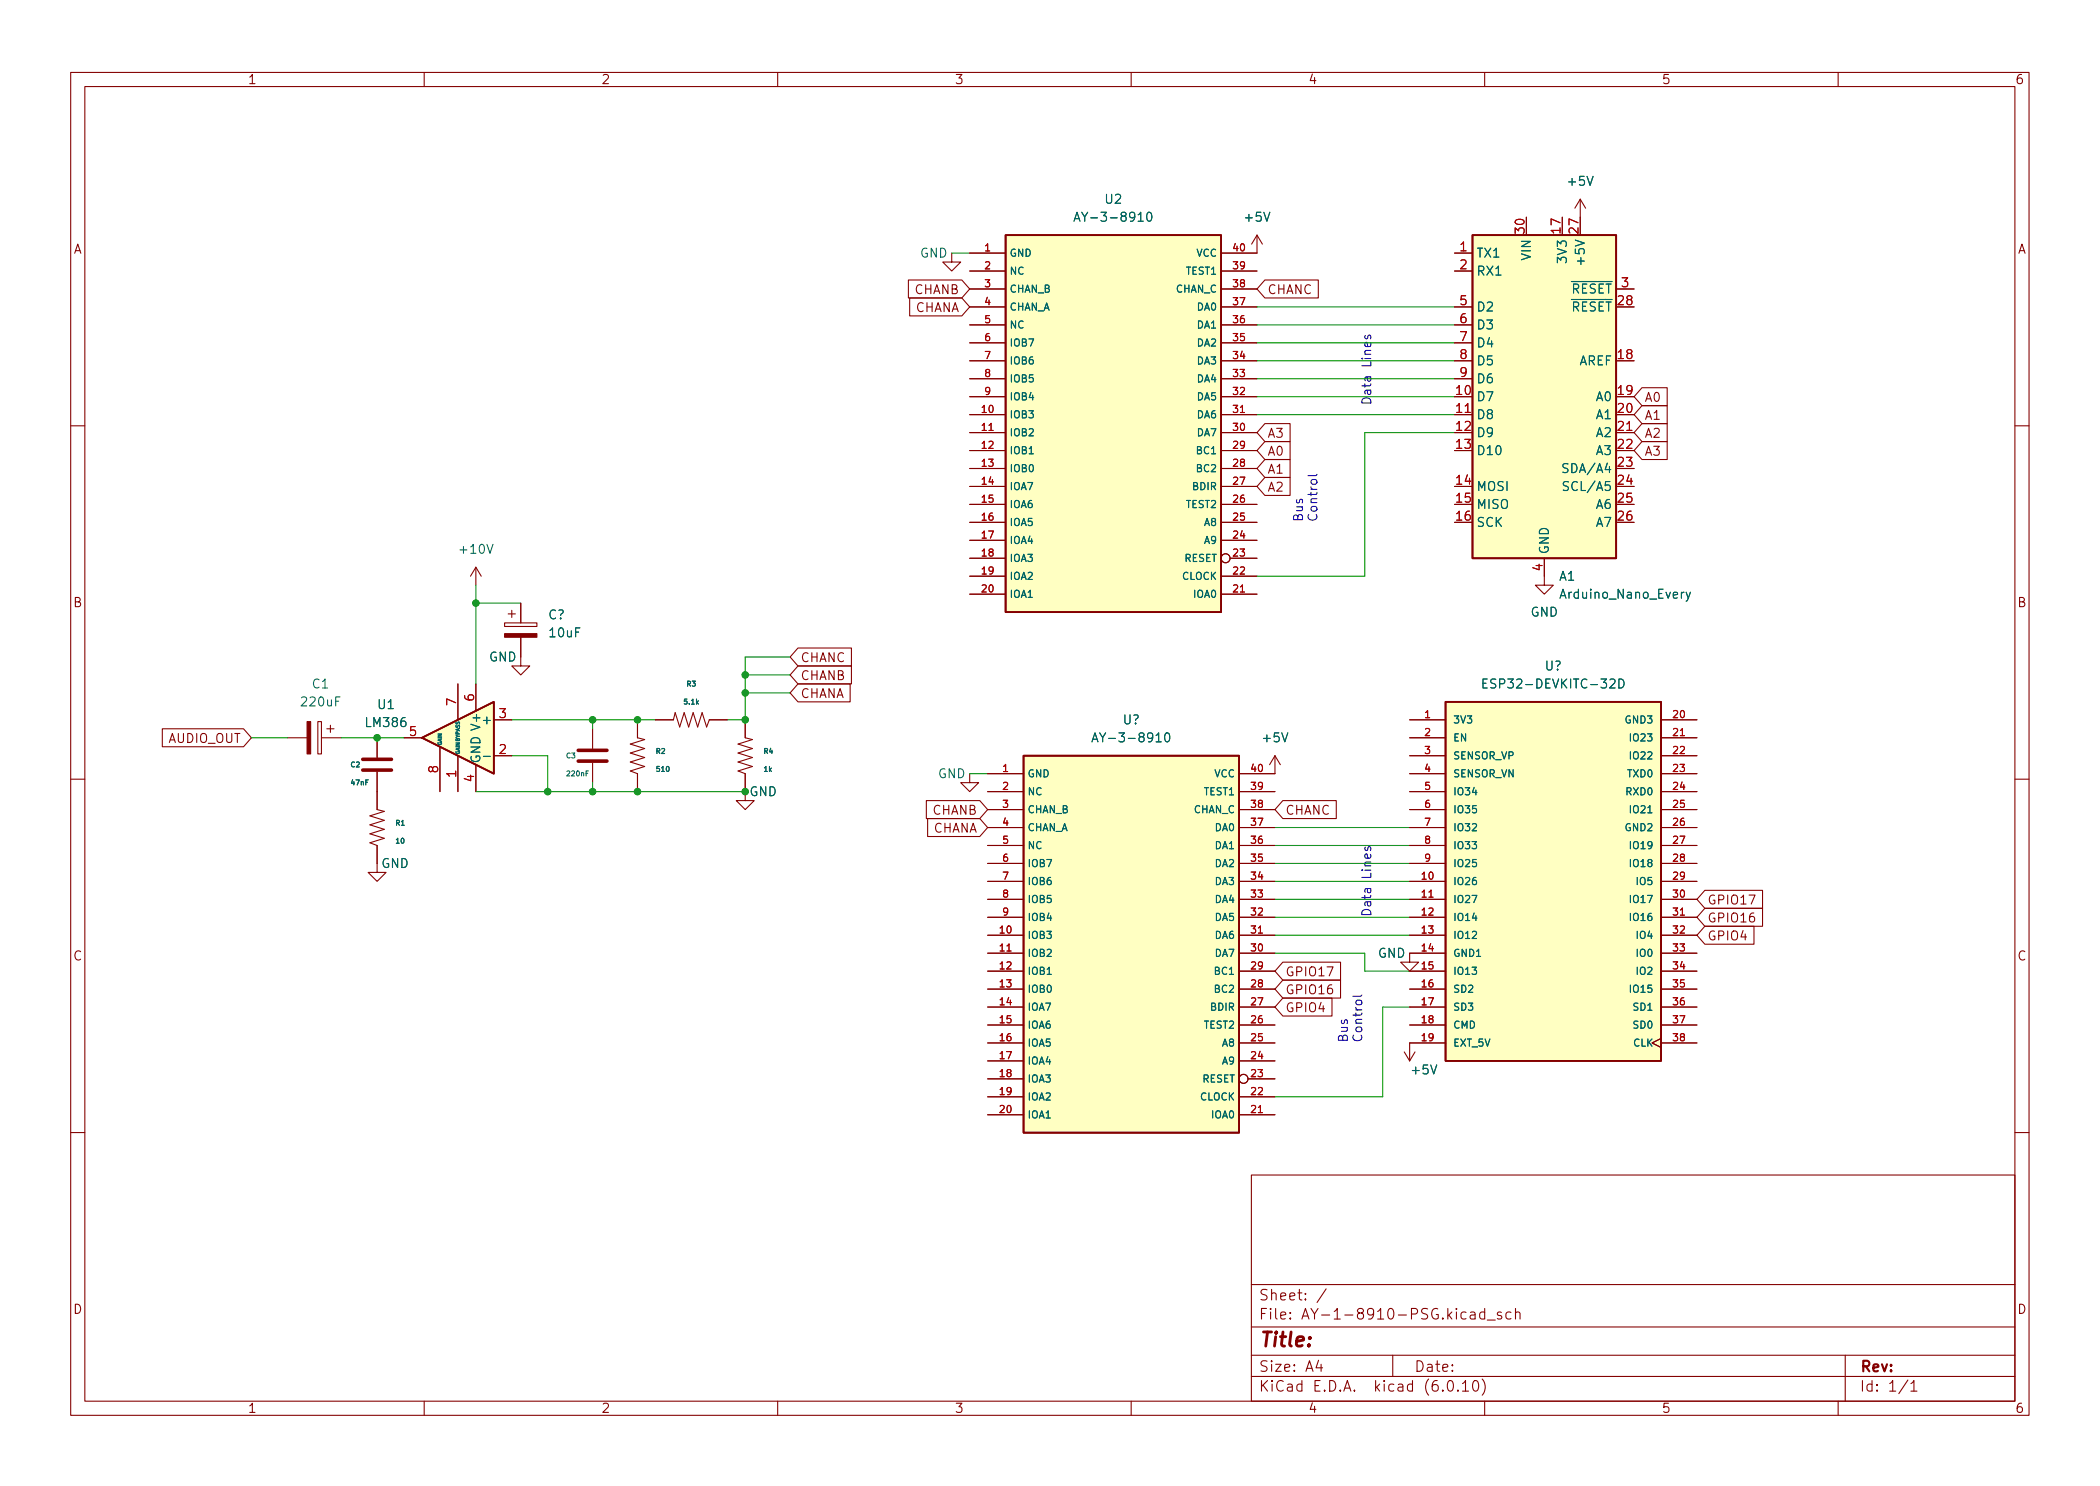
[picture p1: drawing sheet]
<svg xmlns="http://www.w3.org/2000/svg" width="297mm" height="210mm" viewBox="0 0 297 210" stroke-linecap="round" stroke-linejoin="round" font-family="sans-serif">
<g fill="none" stroke="#840000" stroke-width=".15">
<path d="M10 10.2h277v190.1h-277zM12 12.2h273v186.1h-273zM60 10.2v2M110 10.2v2M160 10.2v2M210 10.2v2M260 10.2v2M128.5 39.6h7.5l1.2 1.3-1.2 1.3h-7.5zM134.6 35.8v1.3h1.3l-1.3 1.2-1.3-1.2h1.3M137.2 35.8h5M137.2 38.3h5M172.7 38.3h5.1"/>
<path d="M177.8 33.3v2.5h-5.1M177.8 33.3l-.8 1.2M177.8 33.3l.8 1.2M178.9 39.6h7.6v2.6h-7.6l-1.1-1.3zM205.7 35.8h2.6M205.7 38.3h2.6M223.5 28.2l-.7 1.3M223.5 28.2v2.5M223.5 28.2l.8 1.3M128.7 42.2h7.3l1.2 1.2-1.2 1.3h-7.3zM137.2 58.7h5M137.2 40.9h5"/>
<path d="M137.2 56.1h5M137.2 53.6h5M137.2 51h5M137.2 48.5h5M137.2 46h5M137.2 43.4h5M172.7 58.7h5.1M172.7 40.9h5.1M172.7 56.1h5.1M172.7 53.6h5.1M172.7 51h5.1M172.7 48.5h5.1"/>
<path d="M172.7 46h5.1M172.7 43.4h5.1M178.9 59.9h3.6v2.6h-3.6l-1.1-1.3zM205.7 58.7h2.6M205.7 53.6h2.6M205.7 51h2.6M205.7 48.5h2.6M205.7 46h2.6M205.7 43.4h2.6M228.6 40.9h2.5M232.3 59.9h3.5v2.6h-3.5l-1.2-1.3zM232.3 57.4h3.5v2.5h-3.5l-1.2-1.2z"/>
<path d="M232.3 54.9h3.5v2.5h-3.5l-1.2-1.3zM10 60.2h2M137.2 61.2h5M137.2 63.7h5M137.2 66.3h5M137.2 68.8h5M137.2 71.4h5M137.2 73.9h5M137.2 76.4h5M137.2 79h5M172.7 61.2h5.1M172.7 63.7h5.1"/>
<path d="M172.7 66.3h5.1M172.7 68.8h5.1M172.7 71.4h5.1M172.7 73.9h5.1M172.7 76.4h5.1M174 79h3.8M178.9 62.5h3.6v2.5h-3.6l-1.1-1.3zM178.9 67.6h3.6v2.5h-3.6l-1.1-1.3zM178.9 65h3.6v2.6h-3.6l-1.1-1.3zM218.4 79v3.8h1.3l-1.3 1.3-1.2-1.3h1.2M228.6 61.2h2.5M232.3 62.5h3.5v2.5h-3.5l-1.2-1.3z"/>
<path d="M285 60.2h2M64.8 96.8v5M67.3 80.3l-.8 1.2M67.3 80.3v2.5M67.3 96.8v3.8M67.3 80.3l.8 1.2M71.4 88.1h4.5v.5h-4.5zM71.9 86.9h1M72.4 86.4v1M73.7 90.2v4h1.2l-1.2 1.3-1.3-1.3h1.3M73.7 85.3v2.8M112.9 94.2h7.5v2.6h-7.5l-1.1-1.3z"/>
<path d="M112.9 96.8h7.3v2.5h-7.3l-1.1-1.3zM112.9 91.7h7.5v2.5h-7.5l-1.1-1.2zM137.2 81.5h5M137.2 84.1h5M172.7 81.5h5.1M172.7 84.1h5.1M10 110.2h2M23 103.1h11.4l1.2 1.3-1.2 1.3h-11.4zM40.6 104.4h2.8M45 102.1h.5v4.6h-.5zM45.5 104.4h2.8M46.2 103.1h1"/>
<path d="M46.7 102.6v1M53.3 109.2v5.3l1.1 .3-2.1 .6 2.1 .7-2.1 .6 2.1 .6-2.1 .7 2.1 .6-2.1 .6 1 .4v3.8h1.3l-1.3 1.3-1.2-1.3h1.2M53.3 104.4v2.8M57.1 104.4h2.6M62.2 105.7v6.3M64.8 106.9v5.1M67.3 108.2v3.8M69.8 101.8h2.6M69.8 106.9h2.6M83.8 103.1v2.8M83.8 107.9v2.8M90.2 101.8v2.6l1 .2-2 .7 2 .6-2 .6 2 .7-2 .6 2 .7-2 .6 1 .4v2.5"/>
<path d="M92.7 101.8h2.5l.3-1 .6 2.1 .7-2.1 .6 2.1 .6-2.1 .7 2.1 .6-2.1 .6 2.1 .4-1.1h2.6M105.4 101.8v2.6l1 .2-2 .7 2 .6-2 .6 2 .7-2 .6 2 .7-2 .6 1 .4v3.8h1.3l-1.3 1.2-1.3-1.2h1.3M131 113.3h7.6l1.1 1.2-1.1 1.3h-7.6zM131.2 115.8h7.4l1.1 1.3-1.1 1.3h-7.4zM137.2 109.5v1.2h1.2l-1.2 1.3-1.3-1.3h1.3M139.7 109.5h5.1M139.7 112h5.1M139.7 114.5h5.1M139.7 117.1h5.1M139.7 119.6h5.1M175.3 112h5M175.3 114.5h5"/>
<path d="M175.3 117.1h5M175.3 119.6h5M180.3 106.9v2.6h-5M180.3 106.9l-.7 1.3M180.3 106.9l.8 1.3M181.5 113.3h7.5v2.5h-7.5l-1.2-1.3zM199.4 101.8h5.1M199.4 104.4h5.1M199.4 106.9h5.1M199.4 109.5h5.1M199.4 112h5.1M199.4 114.5h5.1"/>
<path d="M199.4 117.1h5.1M199.4 119.6h5.1M234.9 101.8h5.1M234.9 104.4h5.1M234.9 106.9h5.1M234.9 109.5h5.1M234.9 112h5.1M234.9 114.5h5.1M234.9 117.1h5.1M234.9 119.6h5.1M285 110.2h2M139.7 124.7h5.1"/>
<path d="M139.7 127.2h5.1M139.7 129.8h5.1M139.7 132.3h5.1M139.7 134.9h5.1M139.7 137.4h5.1M139.7 139.9h5.1M139.7 122.2h5.1M175.3 124.7h5M175.3 127.2h5M175.3 129.8h5M175.3 132.3h5M175.3 134.9h5"/>
<path d="M175.3 137.4h5M175.3 139.9h5M175.3 122.2h5M181.5 138.7h8.1v2.5h-8.1l-1.2-1.3zM181.5 136.1h8.1v2.6h-8.1l-1.2-1.3zM199.4 124.7h5.1M199.4 127.2h5.1M199.4 129.8h5.1M199.4 132.3h5.1M199.4 137.4h5.1M199.4 139.9h5.1M199.4 122.2h5.1"/>
<path d="M204.5 134.9h-5.1v1.2h1.3l-1.3 1.3-1.3-1.3h1.3M234.9 124.7h5.1M234.9 127.2h5.1M234.9 129.8h5.1M234.9 132.3h5.1M234.9 134.9h5.1M234.9 137.4h5.1M234.9 139.9h5.1M234.9 122.2h5.1M241.1 131.1h7v2.5h-7l-1.1-1.3zM241.1 128.5h8.2v2.6h-8.2l-1.1-1.3zM241.1 126h8.2v2.5h-8.2l-1.1-1.3z"/>
<path d="M139.7 142.5h5.1M139.7 145h5.1M139.7 147.6h5.1M139.7 150.1h5.1M139.7 152.6h5.1M139.7 155.2h5.1M139.7 157.7h5.1M175.3 142.5h5M175.3 145h5M175.3 147.6h5M175.3 150.1h5M175.3 155.2h5"/>
<path d="M175.3 157.7h5M176.5 152.6h3.8M181.5 141.2h6.9v2.6h-6.9l-1.2-1.3zM198.6 148.8l.8 1.3M199.4 142.5h5.1M199.4 145h5.1M200.2 148.8l-.8 1.3M204.5 147.6h-5.1v2.5M234.9 146.9l-1.2 .7 1.2 .6M234.9 142.5h5.1M234.9 145h5.1M234.9 147.6h5.1"/>
<path d="M10 160.2h2M177 166.3h108v32h-108zM285 160.2h2M60 198.3v2M110 198.3v2M160 198.3v2M177 194.8h108M177 191.8h108M177 187.8h108M177 181.8h108M186.5 192.5l-.4 1h1M186.9 193v1"/>
<path d="M187.6 182.4l-1.3 1.9M197 191.8v3M204.9 195.4a.36 .36 0 0 1 .6 .2 .77 .77 0 0 1-.4 1.2 1 1 0 0 1-.2-1.4zM206.2 196.7l.1 .1h-.1h-.1l.1-.1v.1M206.9 195.8l.4-.5v1.5M206.9 196.8h.8M208 185.7l.1-.1 .5 .1v.9M208.5 195.4a.36 .36 0 0 1 .6 .2 .77 .77 0 0 1-.5 1.2 1 1 0 0 1-.1-1.4zM208.6 186l-.5 .1a.29 .29 0 0 0-.2 .2 .29 .29 0 0 0 .2 .3h.5M209.6 195.1a1.72 1.72 0 0 1 0 2.3M210 198.3v2M210 185.7l-.4-.1-.3 .3v.4l.1 .3h.2h.4"/>
<path d="M210 185.1v1.5M210.4 186.8h1.1M212.4 185.7l-.4-.1-.2 .2 .1 .3 .5 .1v.1v.3h-.2h-.4M213.7 185.7l-.4-.1-.3 .3v.4l.1 .3h.2h.4M214.4 185.8a.37 .37 0 0 1 .6 0v.8M214.4 185.1v1.5M260 198.3v2M261 191.8v6.5M269.9 195.3l-1.3 1.9M270.3 195.8l.4-.5v1.5M270.3 196.8h.9"/>
<circle cx="173.4" cy="79" r=".63"/>
<circle cx="175.9" cy="152.6" r=".63"/>
</g>
<g fill="#840000" stroke="#840000" stroke-width=".15">
<path d="M71.4 89.7h4.5v.5h-4.5z"/>
<path d="M43.4 102.1h.5v4.6h-.5z"/>
</g>
<g fill="#ffffc2" stroke="#ffffc2" stroke-width=".14">
<path d="M204.5 99.3h30.4v50.8h-30.4z"/>
<path d="M142.2 33.3h30.5v53.3h-30.5z"/>
<path d="M59.7 104.4l10.1-5.1v10.2z"/>
<path d="M144.8 106.9h30.5v53.4h-30.5z"/>
<path d="M208.3 33.3h20.3v45.7h-20.3z"/>
</g>
<path d="M142.2 33.3h30.5v53.3h-30.5zM208.3 33.3h20.3v45.7h-20.3zM204.5 99.3h30.4v50.8h-30.4zM59.7 104.4l10.1-5.1v10.2zM144.8 106.9h30.5v53.4h-30.5z" fill="none" stroke="#840000" stroke-width=".25"/>
<g fill="none" stroke="#006464" stroke-width=".15">
<path d="M151.9 31.3l.4-1.3 .5 1.3M152 30.9h.6M162.3 30.2l.2-.2a.69 .69 0 0 1 .3 1.2l-.2 .1a.69 .69 0 0 1-.3-1.1zM221.8 65.7l-.5-.1-.2 .1v.4l.6 .2 .1 .3-.3 .3-.4-.1M221.8 68.2l-.4-.1-.2 .2v.3l.5 .3 .1 .3-.2 .2-.5-.1M209.8 96.7h.4M210.4 96.1h-.6v1.2h.6M229 96.1a.64 .64 0 0 1 .7 .6 .64 .64 0 0 1-.7 .6zM238.5 83.8l.3 .8M239.1 83.8l-.4 1.1-.2 .2M68.4 107h.9M154.5 105l.4-1.3 .4 1.3"/>
<path d="M154.6 104.6h.6M164.9 103.8l.1-.1a.69 .69 0 0 1 .3 1.1l-.1 .2a.69 .69 0 0 1-.3-1.2z"/>
</g>
<path d="M51.3 109h4.1M51.3 107.4h4.1M81.8 107.7h4.1M81.8 106.2h4.1" fill="none" stroke="#840000" stroke-width=".51"/>
<path d="M193.1 47.5v.3l.1 .1h.2l.1-.4h.3v.4M186.3 67.1l-.2 .2h-1.1M193.1 119.9v.3l.1 .1h.2l.1-.4h.3v.4M192.6 140.8l-.2 .2h-1" fill="none" stroke="#0000c2" stroke-width=".15"/>
<g fill="none" stroke="#009600" stroke-width=".15">
<path d="M134.6 35.8h2.6M177.8 46h27.9M177.8 48.5h27.9M177.8 43.4h27.9M177.8 53.6h27.9M177.8 51h27.9M177.8 58.7h27.9M177.8 56.1h27.9M205.7 61.2h-12.7v20.3h-15.2M67.3 85.3h6.4M67.3 82.8v14M105.4 98h6.4"/>
<path d="M105.4 95.5h6.4M111.8 93h-6.4v8.8h-2.5M35.6 104.4h5M48.3 104.4h8.8M67.3 112h38.1M72.4 101.8h20.3M72.4 106.9h5.1v5.1M83.8 101.8v1.3M83.8 110.7v1.3M137.2 109.5h2.5M180.3 119.6h19.1M180.3 117.1h19.1"/>
<path d="M180.3 132.3h19.1M180.3 129.8h19.1M180.3 134.9h12.7v2.5h6.4M180.3 127.2h19.1M180.3 124.7h19.1M180.3 122.2h19.1M199.4 142.5h-3.8v12.7h-15.3"/>
</g>
<g fill="#009600" stroke="#009600" stroke-width=".15">
<circle cx="67.3" cy="85.3" r=".46"/>
<circle cx="77.5" cy="112" r=".46"/>
<circle cx="83.8" cy="112" r=".46"/>
<circle cx="90.2" cy="112" r=".46"/>
<circle cx="53.3" cy="104.4" r=".46"/>
<circle cx="105.4" cy="112" r=".46"/>
<circle cx="83.8" cy="101.8" r=".46"/>
<circle cx="90.2" cy="101.8" r=".46"/>
<circle cx="105.4" cy="98" r=".46"/>
<circle cx="105.4" cy="95.5" r=".46"/>
<circle cx="105.4" cy="101.8" r=".46"/>
</g>
<text font-size="2.8" fill="#840000" x="178" y="190.6">Title:</text>
<g font-size="2.1" fill="#840000">
<text x="178" y="184">Sheet: /</text>
<text x="178" y="186.7">File: AY-1-8910-PSG.kicad_sch</text>
<text x="178" y="196.9">KiCad E.D.A. kicad (6.0.10)</text>
<text x="178" y="194.1">Size: A4</text>
<text x="200" y="194.1">Date:</text>
<text x="263" y="194.1">Rev:</text>
<text x="263" y="196.9">Id: 1/1</text>
</g>
<g font-size="1.8" fill="#840000">
<text x="35" y="11.9">1</text>
<text x="85" y="11.9">2</text>
<text x="135" y="11.9">3</text>
<text x="185" y="11.9">4</text>
<text x="235" y="11.9">5</text>
<text x="285" y="11.9">6</text>
<text x="10.3" y="35.9">A</text>
<text x="285.3" y="35.9">A</text>
<text x="129.3" y="41.6">CHANB</text>
<text x="179.2" y="41.6">CHANC</text>
<text x="129.3" y="44.2">CHANA</text>
<text x="232.6" y="59.4">A1</text>
<text x="232.6" y="56.9">A0</text>
<text x="179.2" y="61.9">A3</text>
<text x="179.2" y="64.5">A0</text>
<text x="232.6" y="64.5">A3</text>
<text x="232.6" y="61.9">A2</text>
<text x="179.2" y="69.6">A2</text>
<text x="179.2" y="67">A1</text>
<text x="10.3" y="85.9">B</text>
<text x="285.3" y="85.9">B</text>
<text x="113.2" y="93.7">CHANC</text>
<text x="113.2" y="96.2">CHANB</text>
<text x="113.2" y="98.8">CHANA</text>
<text x="23.7" y="105.1">AUDIO_OUT</text>
<text x="131.9" y="117.8">CHANA</text>
<text x="131.9" y="115.3">CHANB</text>
<text x="181.8" y="115.3">CHANC</text>
<text x="241.5" y="130.5">GPIO16</text>
<text x="241.5" y="128">GPIO17</text>
<text x="10.3" y="135.9">C</text>
<text x="241.5" y="133.1">GPIO4</text>
<text x="285.3" y="135.9">C</text>
<text x="181.8" y="140.7">GPIO16</text>
<text x="181.8" y="138.1">GPIO17</text>
<text x="181.8" y="143.2">GPIO4</text>
<text x="10.3" y="185.9">D</text>
<text x="285.3" y="185.9">D</text>
<text x="35" y="199.9">1</text>
<text x="85" y="199.9">2</text>
<text x="135" y="199.9">3</text>
<text x="185" y="199.9">4</text>
<text x="235" y="199.9">5</text>
<text x="285" y="199.9">6</text>
</g>
<g font-size="1.8" fill="#006464">
<text x="156.3" y="28.8">U2</text>
<text x="221.9" y="26.3">+5V</text>
<text x="153.2" y="31.4">AY-3-8910</text>
<text x="176.2" y="31.4">+5V</text>
<text x="130.1" y="36.4">GND</text>
<text x="208.8" y="36.4">TX1</text>
<text x="208.8" y="39">RX1</text>
<text x="216.5" y="36.7" transform="rotate(-90 216.5 36.7)">VIN</text>
<text x="220.8" y="41.5">~{RESET}</text>
<text x="221.6" y="36.9" transform="rotate(-90 221.6 36.9)">3V3</text>
<text x="224.2" y="37" transform="rotate(-90 224.2 37)">+5V</text>
<text x="208.8" y="44.1">D2</text>
<text x="208.8" y="46.6">D3</text>
<text x="220.8" y="44.1">~{RESET}</text>
<text x="208.8" y="49.1">D4</text>
<text x="208.8" y="51.7">D5</text>
<text x="223.3" y="51.7">AREF</text>
<text x="208.8" y="56.8">D7</text>
<text x="208.8" y="59.3">D8</text>
<text x="208.8" y="54.2">D6</text>
<text x="225.8" y="56.8">A0</text>
<text x="225.8" y="59.3">A1</text>
<text x="208.8" y="61.8">D9</text>
<text x="208.8" y="64.4">D10</text>
<text x="225.8" y="61.8">A2</text>
<text x="225.8" y="64.4">A3</text>
<text x="208.8" y="69.5">MOSI</text>
<text x="221.6" y="66.9">SDA/A4</text>
<text x="221.8" y="69.5">SCL/A5</text>
<text x="208.8" y="72">MISO</text>
<text x="208.8" y="74.5">SCK</text>
<text x="225.8" y="72">A6</text>
<text x="225.8" y="74.5">A7</text>
<text x="65.2" y="78.4">+10V</text>
<text x="219.1" y="78.5" transform="rotate(-90 219.1 78.5)">GND</text>
<text x="220.6" y="82.2">A1</text>
<text x="77.5" y="87.6">C?</text>
<text x="216.5" y="87.2">GND</text>
<text x="220.9" y="84.7">Arduino_Nano_Every</text>
<text x="69.2" y="93.6">GND</text>
<text x="77.8" y="90.2">10uF</text>
<text x="218.5" y="94.9">U?</text>
<text x="42.8" y="99.9">220uF</text>
<text x="44.2" y="97.4">C1</text>
<text x="53.5" y="100.3">U1</text>
<text x="210.9" y="97.4">ESP32-DEVKITC-32D</text>
<text x="51.9" y="102.9">LM386</text>
<text x="68.7" y="102.5">+</text>
<text x="155.7" y="105">AY-3-8910</text>
<text x="158.8" y="102.5">U?</text>
<text x="178.7" y="105">+5V</text>
<text x="67.9" y="108.1" transform="rotate(-90 67.9 108.1)">GND V+</text>
<text x="106" y="112.6">GND</text>
<text x="132.7" y="110.1">GND</text>
<text x="53.9" y="122.8">GND</text>
<text x="194.9" y="135.5">GND</text>
<text x="199.8" y="152">+5V</text>
</g>
<g font-size="1.8" fill="#a90000">
<text x="206.5" y="35.6">1</text>
<text x="215.6" y="33" transform="rotate(-90 215.6 33)">30</text>
<text x="220.7" y="33" transform="rotate(-90 220.7 33)">17</text>
<text x="223.3" y="33" transform="rotate(-90 223.3 33)">27</text>
<text x="206.5" y="38.1">2</text>
<text x="229.4" y="40.6">3</text>
<text x="206.5" y="43.2">5</text>
<text x="206.5" y="45.7">6</text>
<text x="228.9" y="43.2">28</text>
<text x="206.5" y="48.3">7</text>
<text x="206.5" y="50.8">8</text>
<text x="206.5" y="53.3">9</text>
<text x="228.9" y="50.8">18</text>
<text x="206" y="55.9">10</text>
<text x="206" y="58.4">11</text>
<text x="228.9" y="55.9">19</text>
<text x="228.9" y="58.4">20</text>
<text x="206" y="61">12</text>
<text x="206" y="63.5">13</text>
<text x="228.9" y="61">21</text>
<text x="228.9" y="63.5">22</text>
<text x="206" y="68.6">14</text>
<text x="206" y="71.1">15</text>
<text x="228.9" y="66">23</text>
<text x="228.9" y="68.6">24</text>
<text x="228.9" y="71.1">25</text>
<text x="206" y="73.7">16</text>
<text x="228.9" y="73.7">26</text>
<text x="218.2" y="80.8" transform="rotate(-90 218.2 80.8)">4</text>
<text x="64.5" y="99.8" transform="rotate(-90 64.5 99.8)">7</text>
<text x="67.1" y="99.2" transform="rotate(-90 67.1 99.2)">6</text>
<text x="70.6" y="101.6">3</text>
<text x="57.9" y="104.1">5</text>
<text x="70.6" y="106.7">2</text>
<text x="62" y="109.3" transform="rotate(-90 62 109.3)">8</text>
<text x="64.5" y="110" transform="rotate(-90 64.5 110)">1</text>
<text x="67.1" y="110.6" transform="rotate(-90 67.1 110.6)">4</text>
</g>
<g font-size="1.8" fill="#0000c2">
<text x="194" y="57.4" transform="rotate(-90 194 57.4)">Data Lines</text>
<text x="184.3" y="73.9" transform="rotate(-90 184.3 73.9)">Bus</text>
<text x="186.3" y="73.9" transform="rotate(-90 186.3 73.9)">Control</text>
<text x="194" y="129.8" transform="rotate(-90 194 129.8)">Data Lines</text>
<text x="190.6" y="147.6" transform="rotate(-90 190.6 147.6)">Bus</text>
<text x="192.7" y="147.6" transform="rotate(-90 192.7 147.6)">Control</text>
</g>
<g font-size="1.4" fill="#a90000">
<text x="139.3" y="35.6">1</text>
<text x="174.5" y="35.6">40</text>
<text x="139.3" y="38.1">2</text>
<text x="139.3" y="40.6">3</text>
<text x="174.5" y="40.6">38</text>
<text x="174.5" y="38.1">39</text>
<text x="139.3" y="43.2">4</text>
<text x="139.3" y="45.7">5</text>
<text x="174.5" y="45.7">36</text>
<text x="174.5" y="43.2">37</text>
<text x="139.3" y="48.3">6</text>
<text x="139.3" y="50.8">7</text>
<text x="139.3" y="53.3">8</text>
<text x="174.5" y="53.3">33</text>
<text x="174.5" y="50.8">34</text>
<text x="174.5" y="48.3">35</text>
<text x="138.9" y="58.4">10</text>
<text x="139.3" y="55.9">9</text>
<text x="174.5" y="58.4">31</text>
<text x="174.5" y="55.9">32</text>
<text x="138.9" y="61">11</text>
<text x="138.9" y="63.5">12</text>
<text x="174.5" y="63.5">29</text>
<text x="174.5" y="61">30</text>
<text x="138.9" y="66">13</text>
<text x="138.9" y="68.6">14</text>
<text x="138.9" y="71.1">15</text>
<text x="174.5" y="71.1">26</text>
<text x="174.5" y="68.6">27</text>
<text x="174.5" y="66">28</text>
<text x="138.9" y="73.7">16</text>
<text x="138.9" y="76.2">17</text>
<text x="174.5" y="76.2">24</text>
<text x="174.5" y="73.7">25</text>
<text x="138.9" y="78.7">18</text>
<text x="138.9" y="81.3">19</text>
<text x="138.9" y="83.8">20</text>
<text x="174.5" y="83.8">21</text>
<text x="174.5" y="81.3">22</text>
<text x="174.5" y="78.7">23</text>
<text x="201.5" y="101.6">1</text>
<text x="236.7" y="101.6">20</text>
<text x="201.5" y="104.1">2</text>
<text x="201.5" y="106.7">3</text>
<text x="236.7" y="104.1">21</text>
<text x="236.7" y="106.7">22</text>
<text x="141.8" y="109.2">1</text>
<text x="141.8" y="111.8">2</text>
<text x="177" y="111.8">39</text>
<text x="177" y="109.2">40</text>
<text x="201.5" y="109.2">4</text>
<text x="201.5" y="111.8">5</text>
<text x="236.7" y="109.2">23</text>
<text x="236.7" y="111.8">24</text>
<text x="141.8" y="114.3">3</text>
<text x="141.8" y="116.8">4</text>
<text x="141.8" y="119.4">5</text>
<text x="177" y="119.4">36</text>
<text x="177" y="116.8">37</text>
<text x="177" y="114.3">38</text>
<text x="201.5" y="114.3">6</text>
<text x="201.5" y="116.8">7</text>
<text x="201.5" y="119.4">8</text>
<text x="236.7" y="114.3">25</text>
<text x="236.7" y="116.8">26</text>
<text x="236.7" y="119.4">27</text>
<text x="141.8" y="121.9">6</text>
<text x="141.8" y="124.5">7</text>
<text x="177" y="124.5">34</text>
<text x="177" y="121.9">35</text>
<text x="201.1" y="124.5">10</text>
<text x="201.5" y="121.9">9</text>
<text x="236.7" y="121.9">28</text>
<text x="236.7" y="124.5">29</text>
<text x="141.8" y="127">8</text>
<text x="141.8" y="129.5">9</text>
<text x="177" y="129.5">32</text>
<text x="177" y="127">33</text>
<text x="201.1" y="127">11</text>
<text x="201.1" y="129.5">12</text>
<text x="236.7" y="127">30</text>
<text x="236.7" y="129.5">31</text>
<text x="141.5" y="132.1">10</text>
<text x="141.5" y="134.6">11</text>
<text x="141.5" y="137.2">12</text>
<text x="177" y="137.2">29</text>
<text x="177" y="134.6">30</text>
<text x="177" y="132.1">31</text>
<text x="201.1" y="132.1">13</text>
<text x="201.1" y="134.6">14</text>
<text x="201.1" y="137.2">15</text>
<text x="236.7" y="132.1">32</text>
<text x="236.7" y="134.6">33</text>
<text x="236.7" y="137.2">34</text>
<text x="141.5" y="139.7">13</text>
<text x="141.5" y="142.2">14</text>
<text x="177" y="142.2">27</text>
<text x="177" y="139.7">28</text>
<text x="201.1" y="139.7">16</text>
<text x="201.1" y="142.2">17</text>
<text x="236.7" y="139.7">35</text>
<text x="236.7" y="142.2">36</text>
<text x="141.5" y="144.8">15</text>
<text x="141.5" y="147.3">16</text>
<text x="141.5" y="149.9">17</text>
<text x="177" y="149.9">24</text>
<text x="177" y="147.3">25</text>
<text x="177" y="144.8">26</text>
<text x="201.1" y="144.8">18</text>
<text x="201.1" y="147.3">19</text>
<text x="236.7" y="144.8">37</text>
<text x="236.7" y="147.3">38</text>
<text x="141.5" y="152.4">18</text>
<text x="141.5" y="154.9">19</text>
<text x="177" y="154.9">22</text>
<text x="177" y="152.4">23</text>
<text x="141.5" y="157.5">20</text>
<text x="177" y="157.5">21</text>
</g>
<g font-size="1.4" fill="#006464">
<text x="142.7" y="36.3">GND</text>
<text x="142.7" y="38.9">NC</text>
<text x="142.7" y="41.4">CHAN_B</text>
<text x="166.3" y="41.4">CHAN_C</text>
<text x="167.8" y="38.9">TEST1</text>
<text x="169.2" y="36.3">VCC</text>
<text x="142.7" y="43.9">CHAN_A</text>
<text x="142.7" y="46.5">NC</text>
<text x="169.4" y="46.5">DA1</text>
<text x="169.4" y="43.9">DA0</text>
<text x="142.7" y="49">IOB7</text>
<text x="142.7" y="51.6">IOB6</text>
<text x="169.4" y="51.6">DA3</text>
<text x="169.4" y="49">DA2</text>
<text x="142.7" y="59.2">IOB3</text>
<text x="142.7" y="54.1">IOB5</text>
<text x="142.7" y="56.6">IOB4</text>
<text x="169.4" y="59.2">DA6</text>
<text x="169.4" y="56.6">DA5</text>
<text x="169.4" y="54.1">DA4</text>
<text x="142.7" y="61.7">IOB2</text>
<text x="142.7" y="64.3">IOB1</text>
<text x="169.4" y="64.3">BC1</text>
<text x="169.4" y="61.7">DA7</text>
<text x="142.7" y="66.8">IOB0</text>
<text x="142.7" y="69.3">IOA7</text>
<text x="142.7" y="71.9">IOA6</text>
<text x="167.8" y="71.9">TEST2</text>
<text x="168.8" y="69.3">BDIR</text>
<text x="169.4" y="66.8">BC2</text>
<text x="142.7" y="74.4">IOA5</text>
<text x="142.7" y="77">IOA4</text>
<text x="170.4" y="77">A9</text>
<text x="170.4" y="74.4">A8</text>
<text x="142.7" y="79.5">IOA3</text>
<text x="142.7" y="82">IOA2</text>
<text x="167.2" y="82">CLOCK</text>
<text x="167.5" y="79.5">RESET</text>
<text x="142.7" y="84.6">IOA1</text>
<text x="168.9" y="84.6">IOA0</text>
<text x="205.5" y="102.4">3V3</text>
<text x="205.5" y="104.9">EN</text>
<text x="205.5" y="107.4">SENSOR_VP</text>
<text x="230" y="102.4">GND3</text>
<text x="230.9" y="104.9">IO23</text>
<text x="230.9" y="107.4">IO22</text>
<text x="145.3" y="110">GND</text>
<text x="145.3" y="112.5">NC</text>
<text x="170.3" y="112.5">TEST1</text>
<text x="171.8" y="110">VCC</text>
<text x="205.5" y="110">SENSOR_VN</text>
<text x="205.5" y="112.5">IO34</text>
<text x="230.2" y="112.5">RXD0</text>
<text x="230.3" y="110">TXD0</text>
<text x="145.3" y="115.1">CHAN_B</text>
<text x="145.3" y="117.6">CHAN_A</text>
<text x="168.9" y="115.1">CHAN_C</text>
<text x="171.9" y="117.6">DA0</text>
<text x="205.5" y="115.1">IO35</text>
<text x="205.5" y="117.6">IO32</text>
<text x="230" y="117.6">GND2</text>
<text x="230.9" y="115.1">IO21</text>
<text x="145.3" y="120.1">NC</text>
<text x="145.3" y="122.7">IOB7</text>
<text x="145.3" y="125.2">IOB6</text>
<text x="171.9" y="125.2">DA3</text>
<text x="171.9" y="122.7">DA2</text>
<text x="171.9" y="120.1">DA1</text>
<text x="205.5" y="125.2">IO26</text>
<text x="205.5" y="120.1">IO33</text>
<text x="205.5" y="122.7">IO25</text>
<text x="230.9" y="120.1">IO19</text>
<text x="230.9" y="122.7">IO18</text>
<text x="231.7" y="125.2">IO5</text>
<text x="145.3" y="127.8">IOB5</text>
<text x="145.3" y="130.3">IOB4</text>
<text x="171.9" y="130.3">DA5</text>
<text x="171.9" y="127.8">DA4</text>
<text x="205.5" y="127.8">IO27</text>
<text x="205.5" y="130.3">IO14</text>
<text x="230.9" y="127.8">IO17</text>
<text x="230.9" y="130.3">IO16</text>
<text x="145.3" y="132.8">IOB3</text>
<text x="145.3" y="135.4">IOB2</text>
<text x="145.3" y="137.9">IOB1</text>
<text x="171.9" y="137.9">BC1</text>
<text x="171.9" y="135.4">DA7</text>
<text x="171.9" y="132.8">DA6</text>
<text x="205.5" y="132.8">IO12</text>
<text x="205.5" y="135.4">GND1</text>
<text x="205.5" y="137.9">IO13</text>
<text x="231.7" y="132.8">IO4</text>
<text x="231.7" y="135.4">IO0</text>
<text x="231.7" y="137.9">IO2</text>
<text x="145.3" y="140.5">IOB0</text>
<text x="145.3" y="143">IOA7</text>
<text x="171.3" y="143">BDIR</text>
<text x="171.9" y="140.5">BC2</text>
<text x="205.5" y="140.5">SD2</text>
<text x="205.5" y="143">SD3</text>
<text x="230.9" y="140.5">IO15</text>
<text x="231.2" y="143">SD1</text>
<text x="145.3" y="145.5">IOA6</text>
<text x="145.3" y="148.1">IOA5</text>
<text x="170.3" y="145.5">TEST2</text>
<text x="172.9" y="148.1">A8</text>
<text x="205.5" y="145.5">CMD</text>
<text x="205.5" y="148.1">EXT_5V</text>
<text x="231" y="148.1">CLK</text>
<text x="231.2" y="145.5">SD0</text>
<text x="145.3" y="150.6">IOA4</text>
<text x="145.3" y="153.2">IOA3</text>
<text x="145.3" y="155.7">IOA2</text>
<text x="169.7" y="155.7">CLOCK</text>
<text x="170" y="153.2">RESET</text>
<text x="172.9" y="150.6">A9</text>
<text x="145.3" y="158.2">IOA1</text>
<text x="171.4" y="158.2">IOA0</text>
</g>
<g font-size="1" fill="#006464">
<text x="96.8" y="99.7">5.1k</text>
<text x="97.2" y="97.1">R3</text>
<text x="80.1" y="107.3">C3</text>
<text x="92.8" y="106.6">R2</text>
<text x="108.1" y="106.6">R4</text>
<text x="49.6" y="108.6">C2</text>
<text x="49.7" y="111.1">47nF</text>
<text x="80.3" y="109.8">220nF</text>
<text x="92.9" y="109.2">510</text>
<text x="108.1" y="109.2">1k</text>
<text x="56" y="116.8">R1</text>
<text x="56.1" y="119.3">10</text>
</g>
<g font-size=".7" fill="#006464">
<text x="62.5" y="105.5" transform="rotate(-90 62.5 105.5)">GAIN</text>
<text x="65" y="106.8" transform="rotate(-90 65 106.8)">GAIN BYPASS</text>
</g>
</svg>
